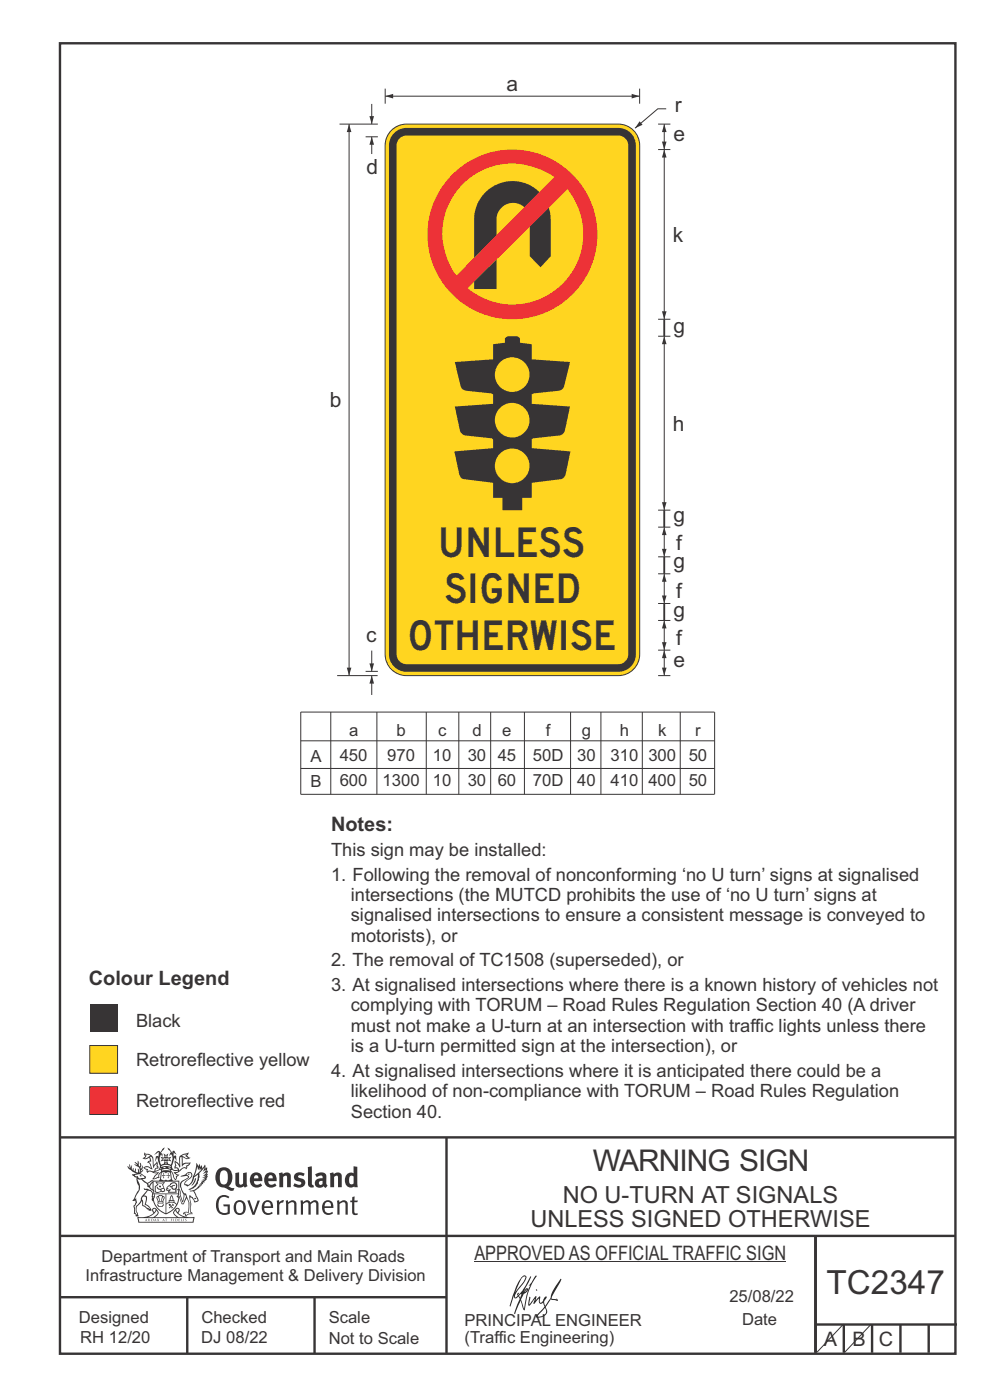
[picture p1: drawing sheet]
<svg xmlns="http://www.w3.org/2000/svg" width="210mm" height="297mm" viewBox="0 0 210 297" stroke-linecap="round" stroke-linejoin="round" font-family="sans-serif">
<g fill="none" stroke="#373435" stroke-width=".51">
<path d="M12.7 9.2h190v278h-190zM12.7 241.3h190M94.7 241.4v45.8M12.7 275.2h82M12.7 262.2h190.1M39.7 275.2v12M66.7 275.2v12M173 262.1v24.9M173 281h30M179 281v6M185 281v6M191 281v6"/>
<path d="M197 281v6"/>
</g>
<path d="M100.6 267.7h66.2" fill="none" stroke="#373435" stroke-width=".21"/>
<g fill="#373435">
<path d="M47 248.4a2.55 2.55 0 0 0 0 2.7l.3 .2a.81 .81 0 0 0 1-1v-.5a1.04 1.04 0 0 0-1.1-1.5zM46.3 248.1a1.82 1.82 0 0 1 2.1-.2 1.82 1.82 0 0 1 .9 1.8 2.29 2.29 0 0 1-.8 2l.7 .3h.5l-.2 .6a2.87 2.87 0 0 1-2-.7 2.12 2.12 0 0 1-1.7-3.1z" fill-rule="evenodd"/>
<path d="M49.9 248.9l.8-.2v2a.46 .46 0 0 0 .3 .6 .46 .46 0 0 0 .6-.3v-2.1l.7-.2v2.4l.2 .5-.5 .3-.3-.3a1.02 1.02 0 0 1-1.2 .3 1.02 1.02 0 0 1-.6-1.1z" fill-rule="evenodd"/>
<path d="M54 249.5l-.1 .5h.9a.49 .49 0 0 0-.2-.6 .49 .49 0 0 0-.6 .1zM53.4 249.1a1.34 1.34 0 0 1 1.6-.2 1.34 1.34 0 0 1 .6 1.5v.2h-1.7a.77 .77 0 0 0 .5 .8 .77 .77 0 0 0 .9-.4l.3 .5a1.59 1.59 0 0 1-2 .2 1.59 1.59 0 0 1-.5-2.1z" fill-rule="evenodd"/>
<path d="M57 249.5l-.1 .5h1a.49 .49 0 0 0-.2-.6 .49 .49 0 0 0-.7 .1zM56.4 249.1a1.34 1.34 0 0 1 1.6-.2 1.34 1.34 0 0 1 .7 1.5v.2h-1.8a.77 .77 0 0 0 .5 .8 .77 .77 0 0 0 .9-.4l.4 .5a1.59 1.59 0 0 1-2.1 .2 1.59 1.59 0 0 1-.5-2.1z" fill-rule="evenodd"/>
<path d="M59.2 248.9l.7-.2 .1 .4a.95 .95 0 0 1 1-.3 .95 .95 0 0 1 .7 .8v2.3h-.8v-2.3a.46 .46 0 0 0-.8 .1v2.2h-.8z" fill-rule="evenodd"/>
<path d="M62.6 249.1a1.75 1.75 0 0 1 2-.1l-.2 .5-.6-.2a.43 .43 0 0 0-.6 .3l.4 .3a1.04 1.04 0 0 1 1.2 1.1 1.04 1.04 0 0 1-1.4 1l-1.2-.4 .3-.6 1 .4 .4-.4a.88 .88 0 0 0-1-.5l-.4-.2-.1-.4z" fill-rule="evenodd"/>
<path d="M65.3 247.6l.8-.2 .1 3.8 .3 .2 .1 .4a.88 .88 0 0 1-1 0 .88 .88 0 0 1-.3-1z" fill-rule="evenodd"/>
<path d="M67.8 250.6a.43 .43 0 0 0-.1 .7 .43 .43 0 0 0 .7-.1v-.7zM66.8 249.1a1.7 1.7 0 0 1 2.4 .1v1.9l.3 .4-.4 .5-.5-.4a1.03 1.03 0 0 1-1.7-.1 1.03 1.03 0 0 1 .8-1.5h.7v-.4a.8 .8 0 0 0-1.2 .1z" fill-rule="evenodd"/>
<path d="M70 248.9l.7-.2 .1 .4a.95 .95 0 0 1 1-.3 .95 .95 0 0 1 .7 .8v2.3h-.8v-2.3a.46 .46 0 0 0-.8 .1v2.2h-.8z" fill-rule="evenodd"/>
<path d="M74.3 249.5a1.48 1.48 0 0 0 0 1.7h.5l.2-.1v-1.5l-.3-.2zM75 247.4l.8 .1 .1 4.4h-.7l-.1-.2a1.26 1.26 0 0 1-1.4 0 1.26 1.26 0 0 1-.5-1.3 1.29 1.29 0 0 1 .4-1.4 1.29 1.29 0 0 1 1.4-.1z" fill-rule="evenodd"/>
<path d="M46.4 253.9a1.72 1.72 0 0 1 2.3 0l-.3 .3a1.24 1.24 0 0 0-1.4-.2 1.24 1.24 0 0 0-.6 1.4 1.49 1.49 0 0 0 1.2 1.9l.7-.1v-1.3h-.8l-.1-.4h1.3v1.9a1.93 1.93 0 0 1-2.2 0 1.93 1.93 0 0 1-.7-2.2l.2-.8z" fill-rule="evenodd"/>
<path d="M50.4 255.1a1.65 1.65 0 0 0 .2 2.2 .99 .99 0 0 0 1-1.4 .78 .78 0 0 0-.4-.8 .78 .78 0 0 0-.8 0zM50 254.9a1.33 1.33 0 0 1 1.6-.1 1.33 1.33 0 0 1 .5 1.4 1.31 1.31 0 0 1-1.3 1.6 1.31 1.31 0 0 1-1.2-1.6v-.6z" fill-rule="evenodd"/>
<path d="M52.5 254.7l.4-.1 .9 2.6 .8-2.5h.5l-1.1 3h-.5z" fill-rule="evenodd"/>
<path d="M56.3 255.2l-.2 .7h1.3a.7 .7 0 0 0-.3-.8 .7 .7 0 0 0-.8 .1zM55.9 255a1.22 1.22 0 0 1 1.5-.2 1.22 1.22 0 0 1 .5 1.5h-1.8a.93 .93 0 0 0 .5 1 .93 .93 0 0 0 1.1-.2l.2 .3a1.43 1.43 0 0 1-1.8 .1 1.43 1.43 0 0 1-.6-1.7z" fill-rule="evenodd"/>
<path d="M58.7 254.7l.4-.1 .1 .5 .4-.4 .6-.1-.2 .5a.66 .66 0 0 0-.8 .7v1.9h-.4z" fill-rule="evenodd"/>
<path d="M60.6 254.7l.4-.1 .1 .5a.94 .94 0 0 1 1-.5 .94 .94 0 0 1 .8 .8v2.3h-.5l-.1-2.5a.81 .81 0 0 0-1.2 .3v2.2h-.4z" fill-rule="evenodd"/>
<path d="M63.7 254.7l.5-.1 .1 .5 .4-.3a.78 .78 0 0 1 1.1 .3 .9 .9 0 0 1 1-.5 .9 .9 0 0 1 .8 .8v2.3h-.5l-.1-2.5a.67 .67 0 0 0-1.1 .3v2.2h-.5v-2.4l-.4-.3-.7 .4v2.3h-.5z" fill-rule="evenodd"/>
<path d="M69 255.2l-.1 .7h1.3a.7 .7 0 0 0-.3-.8 .7 .7 0 0 0-.9 .1zM68.7 255a1.22 1.22 0 0 1 1.5-.2 1.22 1.22 0 0 1 .5 1.5h-1.8a.93 .93 0 0 0 .4 1 .93 .93 0 0 0 1.2-.2l.1 .3a1.44 1.44 0 0 1-1.7 .1 1.44 1.44 0 0 1-.6-1.7z" fill-rule="evenodd"/>
<path d="M71.4 254.7l.5-.1 .1 .5a.94 .94 0 0 1 1-.5 .94 .94 0 0 1 .8 .8v2.3h-.5l-.1-2.5a.81 .81 0 0 0-1.2 .3v2.2h-.4z" fill-rule="evenodd"/>
<path d="M74.7 253.9l.5-.1v.9h.7l-.1 .3h-.6v2.2l.1 .2h.5l.1 .3a.75 .75 0 0 1-1.2-.6v-2.1h-.4v-.3h.4z" fill-rule="evenodd"/>
<path d="M30.8 244.9l1.1 .3-.9 .5h-.4l.6-.5zM31.8 245.4h.2a2.44 2.44 0 0 1 .4 1.9l.1 .5 .7-1-.1 .6 .3 .3a.57 .57 0 0 0-.6 .7l-1-.1-.5 .2 .2-.5-.8-.3 .7-.1 .9 .5 .1-.1-.6-1.3-.2-.2h.5zM30.7 244.4l-.1 .5 .2 .4-.6 .4a1.04 1.04 0 0 0 1.4-.1l.2 .6-.3 .1-.2 .4a.94 .94 0 0 1 .8 1.1l-.2-.1a1.16 1.16 0 0 0-1.5-.1l.3 .4 .4 .2 .1 .5 .2 .1 .1-.2a.94 .94 0 0 1 1.1 .2l.8 .1-1.2 1.2a1.13 1.13 0 0 0 1.2-.2l.4-.1-.1-.4 .5-.8a.83 .83 0 0 0-.6 1.1l-.3-.1-.7 .4 1.1-1.4-.5 .1-.5-.1 1.3-.5-.1-.1-.9 .4v-.3l.2-.2 .3 .1 .1-.3-.2-.4v-.6l-.1-.4-.7 1v-.7a1.42 1.42 0 0 0-1.6-1.8z" fill-rule="evenodd"/>
<path d="M38.5 245.2l.5-.2 .7-.1-.6 .3 .8 .5h-.3zM38.3 245.5l.2-.1 .1 2a1.69 1.69 0 0 1 1.6-.6l-.8 .5 .1 .5a1.1 1.1 0 0 0-1.5 .6l-.1-.5-.2-.2h-.5l.3-.4-.3-.7a1.42 1.42 0 0 1 .8 1.1l.2-.1zM37.1 246.2l.1 1-.2 .3 .1 .4h.5l.1 .2a.96 .96 0 0 1-1.1-.1l-.1 .1a1.06 1.06 0 0 0 1.3 .2v.1a.72 .72 0 0 1-1 .2l.3 .5 .6 .2-.4 .2-.1 .6-.2-.3-.4-1.1-.4-.4 .4 .9a1.54 1.54 0 0 0 .7 1.2l.2-.3a.58 .58 0 0 1 .4-.8l.2-.1h-.3l-.5-.3 .9-.5a.93 .93 0 0 1 1.2-.5v.2l.2-.2 .1-.5a.99 .99 0 0 0 .7-.8l-1.3 .1-.3 .2-.1-1.4 .9 .4 .9-.3h-.4l-.5-.4 .4-.7-.6 .2a1.46 1.46 0 0 0-1.4 2.1v.4l-.2-.4z" fill-rule="evenodd"/>
<path d="M35.6 248.9l.2 .1-.1 .3 .4 .1h-.4v.6l-.1-.6h-.3l.3-.1z" fill-rule="evenodd"/>
<path d="M34.6 248.9l.2 .1v.3l.3 .1h-.3l-.1 .6v-.6h-.4l.4-.1z" fill-rule="evenodd"/>
<path d="M34.3 248.8a.57 .57 0 0 1 .9 .2 .57 .57 0 0 1 .9-.2l.2 1.4h-.2a.57 .57 0 0 1-.9 0 .69 .69 0 0 1-1.1 0zM34.2 248.1l-.3 2.1-.2 .4h3l-.2-.4-.3-2.1h-.2v.2l-.8-.1-.8 .1v-.2z" fill-rule="evenodd"/>
<path d="M34.2 252.4a.3 .3 0 0 0 .6 0 .3 .3 0 0 0-.6 0zM33.3 250.9l.3 .3-.3 .4a.79 .79 0 0 0 0 1.3l.8-.2-.1-.3a.55 .55 0 0 1-.7-.6l.1-.1 .2 .3 .3 .2 .8-.2-.4-.7 .4-.4-.7 .2zM33 250.7l1.1 .2 .9-.2-.4 .6 .4 1.2a.56 .56 0 0 1-.8 .3l-.2 .1a.73 .73 0 0 1-.9 .1 .73 .73 0 0 1-.3-1v-.4l.6-.4z" fill-rule="evenodd"/>
<path d="M35.6 251.8l.7-.4a.58 .58 0 0 1 1-.1 .58 .58 0 0 1-.4 .9l-.3-.3a.43 .43 0 0 1 .6-.4 .57 .57 0 0 0-.8 .2l-.2-.1-.3 .1 .4 .2a.55 .55 0 0 0 .9 .4v.5h-1.3l.3-.4-.1-.1-.6 .1 .2-.3-.2-.1zM35.4 251.8l-.1 .2a.39 .39 0 0 0 .2 .6h.3l-.2 .4h1.9l-.1-.8a.86 .86 0 0 0-.1-1.3 .86 .86 0 0 0-1.3 .4z" fill-rule="evenodd"/>
<path d="M36 254.8h.8v.2h-.8zM36.4 253.8l.2 .8h-.4zM36.4 253.5l-.3 .5-.1 .6h-.2v.4l-.7 .4 .2 .1a1.48 1.48 0 0 1 2.1 .2l.2-.1-.6-.5v-.5h-.2l-.1-.6z" fill-rule="evenodd"/>
<path d="M35.8 255.4l.4 .1 .1 .3 .3-.2-.2-.2a.38 .38 0 0 1 .5 .5l-.2-.2-.3 .2 .3 .2-.3 .3-.1-.4-.4 .4-.1-.2 .4-.3-.1-.1-.2 .1z" fill-rule="evenodd"/>
<path d="M34.5 254h.2v.2l-.2 .6h-.2zM33.6 255.3h.9v.2a.55 .55 0 0 1-.8 .4v-.2l-.2-.1zM33.4 254h.2l.2 .8h-.2zM33.6 255l.8-.1 .1 .2h-.8zM33.8 253.7h.5l-.2 1.1h-.1zM33.3 253.8l-.1 .3 .3 1.1a.48 .48 0 0 0-.1 .6 .48 .48 0 0 0 .5 .2h.5a.49 .49 0 0 0 .2-.8l.3-1.1-.1-.3a1.42 1.42 0 0 0-1.5 0z" fill-rule="evenodd"/>
<path d="M33.7 251.5l.4 .1 .1 .3h-.3z" fill-rule="evenodd"/>
<path d="M41.3 250.1l.3-.2-.2 .8-.6 .8h-.2l.5-.7z" fill-rule="evenodd"/>
<path d="M39.7 249l.3-.2 .5 .2a.88 .88 0 0 1-.6 1.1 1.22 1.22 0 0 0-.8 1.3l.5 .2a.72 .72 0 0 0 .9-.4l.5-.8 .2-.6 .8-.6v.2a2.85 2.85 0 0 1-2 2.9l.1 .1a2.13 2.13 0 0 0 1.9-1.5v-.3a2.01 2.01 0 0 0 .3-1.7l1.1-1.3-.4 1 .7-.5-.7 1 .8-.4-.8 .8 .7-.2-.9 .6 .8-.1-.8 .4h.7l-.8 .3 .3 .2h-.4l.2 .3h-.4l.2 .3h-.4l.1 .2h-.1a2.16 2.16 0 0 1-2 1.1l.1 .2 .4-.1a.76 .76 0 0 1 .7 .8l.5 1.2-.6 .2a1.45 1.45 0 0 0-1.1-1.3l.2 1.8-.1 1.8 .4 .3a1.07 1.07 0 0 0-1.2 .4v-.3l-.5-.2a.87 .87 0 0 1 1.1-.1v-.7a4.4 4.4 0 0 0-.6-3.1l-.1-.3h-.2a2.16 2.16 0 0 1-.7-2.2l.3-.4 1.2-.7a.55 .55 0 0 0-.4-.8zM37.8 252.4a.76 .76 0 0 1 .3 1.1l.6 1.6 .4-1.7 .2 .1a.61 .61 0 0 1-.1 .9l-.3 .8-.2 .1-.7-1.6-.3 .1a1.18 1.18 0 0 0 .1-1.4zM41.8 247.5l.2 .7 .3-.5v.6l.4-.5a1.9 1.9 0 0 1-1.2 1.4l-.3 .3zM38.2 249.6l1.4-.2 .2 .2v.3l-.5 .2a1.26 1.26 0 0 0-.9 1.9l.2 .7a1.84 1.84 0 0 1 .1 2.1l-.4-1.4a.96 .96 0 0 0-.4-1.2l-.4 .2a.78 .78 0 0 1 0 1.3l.1 .3h.4l.4 1.1a.38 .38 0 0 0 .2 .4 .38 .38 0 0 0 .4-.1l.6-1.2a2.94 2.94 0 0 1 .4 2.5l-.1 .4h-.8l-.3 .4v.2l.4-.1 .1 .4 .2 .1a1.02 1.02 0 0 1 1.3-.5v-.4l-.3-.1 .1-1.8-.3-1.3h.1a1.14 1.14 0 0 1 .8 1 .63 .63 0 0 0 .8-.2 .63 .63 0 0 0-.2-.9l-.6-1.2 .9-.6 .2-.4h.3l-.1-.2h.4l-.1-.3h.3l-.1-.3 .5-.1-.2-.2 .6-.4v-.2h-.2l.4-.5h-.3l.3-.5-.4 .1 .4-.5v-.3l-.3 .2 .2-.7-.1-.2-.4 .3v-.8l-.6 .8-.2-.8-.2 .5-.3-.7-.1 .6-.5-.8-.1 1.4-.6 1.8a1.81 1.81 0 0 1-1 1.5l-.6-.2a1.75 1.75 0 0 1 1.1-1.2 .75 .75 0 0 0 .1-1.3 .75 .75 0 0 0-1.2 .4z" fill-rule="evenodd"/>
<path d="M41.2 254.1h.3l.2 .2-.4 .1z" fill-rule="evenodd"/>
<path d="M29.4 258.4h11.6l-.1 .8h-11.4zM31.3 258.2l.5-.1a2.48 2.48 0 0 0 1.4-1.3l.3 .5-.5 .6-.5 .3zM32.5 256.6l.3-.2 .2 .1-.3 .7zM37.2 256.8a2.65 2.65 0 0 0 1.8 1.4h-1.1l-.5-.3-.5-.6zM37.4 256.5l.2-.1 .3 .2-.3 .6zM29.2 258.2l.1 1.2h11.8l.2-1.1-.2-.1a4.1 4.1 0 0 1-3.3-.9l.3-.4-.1-.6a1.06 1.06 0 0 0-1.3 1l.2 .4 .6 .5h-4.7l.3-.1a.84 .84 0 0 0 .6-.8 .84 .84 0 0 0-.5-.8l-.3-.2h-.5l-.1 .6 .3 .4a4.2 4.2 0 0 1-3.4 .9z" fill-rule="evenodd"/>
<path d="M31 258.7l.1 .2h-.2zM31 258.5l-.3 .6 .4-.2 .2 .2z" fill-rule="evenodd"/>
<path d="M31.3 258.6h.3v.4a.25 .25 0 0 0 .2-.1 .25 .25 0 0 0-.1-.3h.1a.29 .29 0 0 1 0 .4 .29 .29 0 0 1-.4 0 .29 .29 0 0 1 0-.4z" fill-rule="evenodd"/>
<path d="M32.2 258.6a.22 .22 0 0 1 .3 .2 .22 .22 0 0 1-.3 .2zM32 258.6l.1 .4a.33 .33 0 0 0 .4 0 .33 .33 0 0 0 0-.4 .33 .33 0 0 0-.5 0z" fill-rule="evenodd"/>
<path d="M32.9 258.7l.1 .2h-.2zM32.9 258.5l-.2 .6 .3-.2 .2 .2z" fill-rule="evenodd"/>
<path d="M33.3 258.6h.2l.1 .1 .2-.1-.2 .2 .2 .3-.3-.3-.1 .3h-.1l.2-.3z" fill-rule="evenodd"/>
<path d="M34.7 258.7l.1 .2h-.2zM34.7 258.5l-.3 .6 .4-.2 .2 .2z" fill-rule="evenodd"/>
<path d="M35 258.5h.5l-.2 .1v.5h-.2l.1-.5z" fill-rule="evenodd"/>
<path d="M36.2 258.6l.3-.1-.1 .1v.2h.1h-.1v.3h-.2z" fill-rule="evenodd"/>
<path d="M36.7 258.6h.2v.5h-.2z" fill-rule="evenodd"/>
<path d="M37.3 258.6a.22 .22 0 0 1 .3 .2 .22 .22 0 0 1-.3 .2zM37.1 258.6v.4a.33 .33 0 0 0 .5 0 .33 .33 0 0 0 0-.4 .33 .33 0 0 0-.5 0z" fill-rule="evenodd"/>
<path d="M37.8 258.6l.4-.1-.2 .1v.2h.1h-.1v.2l.2 .1h-.4z" fill-rule="evenodd"/>
<path d="M38.4 258.6h.2l-.1 .4 .2 .1h-.3z" fill-rule="evenodd"/>
<path d="M38.9 258.6h.2v.5h-.2z" fill-rule="evenodd"/>
<path d="M39.3 258.6h.2h-.1l.2 .3-.2 .2-.1-.1v-.1l.2 .1z" fill-rule="evenodd"/>
<path d="M34.2 247.4a1.51 1.51 0 0 1 2 .2 2.67 2.67 0 0 0-2.1 0zM35.7 247.6l.4 .1 .1 .3-.4-.1zM34.6 247.6h.5l.1 .2h-.4zM34 247.8l.3 .2h-.3zM34.9 246.9l.3-.2 .3 .2zM34.9 245.6l.2 .1v.3h-.2zM35 245.1l.2 .2 .2-.2-.1 .3h-.2zM35.1 246.3h.2l.1 .4-.2-.2-.2 .2zM35.3 245.7l.2-.1v.4h-.2zM34.4 245.7h.3l.1 .3-.4 .1 .2-.2zM35.7 245.7h.3l-.2 .2 .2 .2-.4-.1zM32.7 244.9l1-.5-.1 1-.2-.2-.3 .2-.3 1.1 .5-1 .3 .9a1.84 1.84 0 0 1 .2 1.7l.4 .1a2.48 2.48 0 0 1 2.2 0l.2-.2-.2-.7 .7-1.8 .4 .7-.2-1-.2-.1-.2 .3v-.9l.6 .4-.6-.8-.3 .1-.1 .4-.5-.9-.5-.3 .2 .5 .6 .5-.5 .8 .4-.4a2.06 2.06 0 0 1 0 2.3l-.5-.2-.2-.6 .1-.1 .8 .2-.4-.5 .4-.5-.7 .2-.2-.2 .2-.7-.5 .4-.5-.4 .2 .7-.2 .2-.7-.2 .4 .5-.4 .5 .8-.2 .1 .1-.2 .6-.5 .2a2.02 2.02 0 0 1 0-2.2l.3 .5-.1-.7-.3-.1 .8-1.2-.4 .3-.5 .8-.2-.3a.8 .8 0 0 0-.8 .5z" fill-rule="evenodd"/>
<path d="M29.2 250.1l.3 .1a.61 .61 0 0 1 .8 .4l.3 .2a.8 .8 0 0 1 .6 1l.4 .1 .5 .5a1 1 0 0 1 .5 1.1l-.1 .7v-.5h-.1a.96 .96 0 0 0-.8-1.3l-.2-.2h-.7l-.1-.1-.1 .1 .1 .3h.6l-1.2 1.3-.2 1-.4 .6a1.33 1.33 0 0 0-.5 1.8l.2 .5a1.26 1.26 0 0 1-.5-1.5l-.1-.3a1.56 1.56 0 0 0 .4-1.7l-.3 .2 .2-.5a3.2 3.2 0 0 0 .7-3zM30.4 253.9h.4a2.06 2.06 0 0 1-.1 1.6l.7 .5 .4 .4-.6-.1-.8-.6-.1-.9a.51 .51 0 0 1 .1-.9zM28.6 249.3a1.52 1.52 0 0 1 2.1 .5l-1.1 .2-.2-.1-.1-.4h-.5zM27.5 247v.8l-.3-.4h-.1a3.1 3.1 0 0 0 1.9 1.6l-1 .1 .5 .6 .5 .1 .1 1.1a1.84 1.84 0 0 1-.3 2.5l-.4 .9-.3 .4 .2 .1 .4-.1 .1 .4-.2 .5-.3 .2 .1 1.7h.2l.3 .5 .1 .1 .4-.1-.1-.5a1.3 1.3 0 0 1-.1-1.7l.9-1 .1 1.1 .6 .2 .5 .5 .1-.1 .2 .3h.5a1.85 1.85 0 0 0-1.2-1.4l.1-.3a1.39 1.39 0 0 0 0-1.4l-.5-.1 .5-.5a.66 .66 0 0 1 .9-.4 .66 .66 0 0 1 .3 .9l-.1 .4 .2-.1v.2l-.1 .3 .2 .5 .1-.3a2.24 2.24 0 0 0 .1-2.2 .73 .73 0 0 1-.7-.7 .73 .73 0 0 1 .6-.7v-.2a.94 .94 0 0 0-.9 .8 .48 .48 0 0 1-.1-.6 .48 .48 0 0 1 .5-.2l.5-.3a.51 .51 0 0 0-.8 .2l-.5 .2-1-.8h.6l.2-.5-1.2-.7 .5-.5v-.3l-.5 .4 .1-.2a.69 .69 0 0 0 .2-1v.4l-.2 .3v-1.1l-.3-.2 .1 .6-.1 .2-.4-1.3v.7l-.6-.4 .5 .7-.6-.2 .3 .3a1 1 0 0 1 .7 1.4l-.2-.8v.9l-.5-.2v-.8l-.2 .7-.2-.1-.1-.6-.2 .4-.2-.2 .1-.7-.2 .5z" fill-rule="evenodd"/>
<path d="M29.6 249.4l.2-.1 .3 .2z" fill-rule="evenodd"/>
<path d="M32.4 250.5h5.6v2l-.2-.1v-1.7h-5.2v2.5h5.2v-.8l.1 .2-.1 1.1v-.3h-2.5v4a4.1 4.1 0 0 0 2.6-3.6l.1-.1a4 4 0 0 1-2.8 3.9 4.2 4.2 0 0 1-2.8-4.7l.1 1.2 .1-.1a3.8 3.8 0 0 0 2.5 3.4v-4h-2.5l-.2-.9z" fill-rule="evenodd"/>
<circle cx="40" cy="249.1" r=".17"/>
</g>
<g fill="#252726">
<path d="M111.6 273.7l.2-.2-.5 .7zM110.4 274.5l.3 .1-.3 .7-.3-.4zM110.9 270.9l.5-.1a9.3 9.3 0 0 1-2 3.2l-.1 .2 1-2.5zM110.6 271a14.7 14.7 0 0 0-2.2 4.9l-.3 1.2 .1 .1 .8-2.4a.42 .42 0 0 0 .2 .7 .42 .42 0 0 0 .6-.3l.2-.2 .2 .6-1.1 3.1h.2l1.1-2.8 .6 1.9 .2 .2 .2-.5a13.5 13.5 0 0 1 2-6.2l.5-.5-.2-.2-1.6 2.1 .4-.1a14.9 14.9 0 0 0-1.3 5.1l-.4-1.2a1.39 1.39 0 0 1 .2-1.8l.1-.2a.92 .92 0 0 0 .8-1.2 .75 .75 0 0 0-.7 .7l-.2 .2 1.6-3.4h-.1l-.4 .7a10.5 10.5 0 0 1-2.2 3.2l.2-.4a.32 .32 0 0 0-.4 .2 .32 .32 0 0 0 .1 .4l-.5 .4a3.2 3.2 0 0 1 1.1-2.3l.5-.6a2.49 2.49 0 0 0 .7-1.6l-.3-.2z" fill-rule="evenodd"/>
<path d="M115.6 277.5a1.15 1.15 0 0 1 .1 1.3 1.15 1.15 0 0 1-1.2 .5h-.5zM112.3 275.1l-.3 1.7 .3 .2 1.2-1.5-.3 1.1 1.1-1.2a.94 .94 0 0 0 .4 1.2l.5-.3 .3 .9-1.2 1.3a.98 .98 0 0 0-.5 1 1.9 1.9 0 0 0 2.3-1.3l-.1-.3a1.02 1.02 0 0 1 .3-1.4l.5-.9 1.5 .3-.2-.5v.3l-1.1-.2v-.2l2-3.6 .1-.3-.1-.1-1.8 2.7a6.6 6.6 0 0 1-1.5 3l-.2-.2a1.01 1.01 0 0 1 .4-1.4l.1-.2-.3-.2-.3 .5-.2 .5-.5 .4-.2-.4 .1-.9-.2-.1-.8 .9 .2-.9h-.1l-1.4 1.7 .2-1.4v-.1z" fill-rule="evenodd"/>
<path d="M113.7 273.5l.3 .3h-.3z" fill-rule="evenodd"/>
</g>
<path d="M19 213h5.9v5.9h-5.9z" fill-rule="evenodd" fill="#373435"/>
<path d="M19 230.5h5.9v5.9h-5.9z" fill-rule="evenodd" fill="#ed3237" stroke="#373435" stroke-width=".21"/>
<path d="M19 221.8h5.9v5.9h-5.9z" fill-rule="evenodd" fill="#ffd520" stroke="#373435" stroke-width=".21"/>
<path d="M178.9 280.9l-5.6 6" fill="none" stroke="#373435" stroke-width=".21"/>
<path d="M82.8 27.9a4.5 4.5 0 0 1 3.4-1.6h45a4.5 4.5 0 0 1 4.5 4.5v108a4.5 4.5 0 0 1-4.5 4.5h-45a4.5 4.5 0 0 1-4.5-4.5v-108a4.5 4.5 0 0 1 1.1-2.9z" fill-rule="evenodd" fill="#ffd520" stroke="#373435" stroke-width=".21"/>
<path d="M83.6 28.2a3.7 3.7 0 0 1 2.6-1.1h45a3.7 3.7 0 0 1 3.7 3.7v108a3.7 3.7 0 0 1-3.7 3.7h-45a3.7 3.7 0 0 1-3.7-3.7v-108a3.7 3.7 0 0 1 1.1-2.6z" fill-rule="evenodd" fill="#373435"/>
<path d="M84.7 29.4l1-.6h.5h45a2.09 2.09 0 0 1 2.1 2v108a2.09 2.09 0 0 1-2.1 2.1h-45a2.09 2.09 0 0 1-2.1-2.1v-108l.1-.5z" fill-rule="evenodd" fill="#ffd520"/>
<path d="M103 40.8a8.1 8.1 0 0 1 8.8-1.8 8.1 8.1 0 0 1 5 7.6v7.8l-2.1 2.3-2.3-2.3v-7.8a3.5 3.5 0 0 0-3.5-3.6 3.5 3.5 0 0 0-3.6 3.6v14.7h-4.7v-14.7a8.1 8.1 0 0 1 2.4-5.8z" fill-rule="evenodd" fill="#373435"/>
<path d="M90.7 49.7a18 18 0 0 1 36 0 18 18 0 0 1-36 0zM99.2 61.1a15 15 0 0 0 20.1-.9 15 15 0 0 0 1.1-20.1zM98.2 39a15.1 15.1 0 0 1 19.4-1.4l-20.8 20.8a14.8 14.8 0 0 1 1.4-19.4z" fill-rule="evenodd" fill="#ed3237"/>
<path d="M96.5 76.8l8.1-.6v-3.2l2.5-.3 .1-1 .4-.3 2-.1 .6 .4 .1 1 2.5 .3v3.2l8.1 .6-1.2 5.1a1.39 1.39 0 0 1-1.3 1l-5.2 .6-.4 .2v2l8.1 .5-1.1 5.1a1.42 1.42 0 0 1-1 1.1l-5.7 .6-.3 .2v1.9l8.2 .7-1 4.8a1.27 1.27 0 0 1-1 1.1l-6.2 .7v3.2h-2v2.6h-4.2v-2.6h-2v-3.2l-6.2-.7a1.27 1.27 0 0 1-1-1.1l-1-4.8 8.2-.7v-1.9l-.3-.2-5.7-.6a1.42 1.42 0 0 1-1-1.1l-1.1-5.1 8.1-.5v-2l-.5-.2-5.1-.6a1.41 1.41 0 0 1-1.3-1zM105 98.8a3.7 3.7 0 0 0 7.3 0 3.7 3.7 0 0 0-7.3 0zM105 89.1a3.7 3.7 0 0 0 7.3 0 3.7 3.7 0 0 0-7.3 0zM105 79.5a3.7 3.7 0 0 0 7.3 0 3.7 3.7 0 0 0-7.3 0z" fill-rule="evenodd" fill="#373435"/>
<path d="M81.7 20.4h54" fill="none" stroke="#373435" stroke-width=".21"/>
<g fill="#373435">
<path d="M81.7 20.4l1.7-.5v1z"/>
<path d="M134 19.9l1.7 .5-1.7 .5z"/>
</g>
<path d="M135.7 18.8v3.2M141.3 23.1h-1.8l-4.8 4.1" fill="none" stroke="#373435" stroke-width=".21"/>
<path d="M135.7 25.7l.6 .8-1.6 .7z" fill="#373435"/>
<path d="M81.7 18.8v3.2M140.9 26.3v5.4" fill="none" stroke="#373435" stroke-width=".21"/>
<g fill="#373435">
<path d="M140.9 26.3l.5 1.7h-1z"/>
<path d="M140.4 30h1l-.5 1.7z"/>
</g>
<path d="M140.9 31.7v36" fill="none" stroke="#373435" stroke-width=".21"/>
<g fill="#373435">
<path d="M140.9 31.7l.5 1.7h-1z"/>
<path d="M140.4 66h1l-.5 1.7z"/>
</g>
<path d="M139.6 31.7h2.6M139.6 71.3h2.6M139.6 67.7h2.6M140.9 67.7v3.6M140.9 137.9v5.4" fill="none" stroke="#373435" stroke-width=".21"/>
<g fill="#373435">
<path d="M140.9 137.9l.5 1.7h-1z"/>
<path d="M140.4 141.6h1l-.5 1.7z"/>
</g>
<path d="M140.9 71.3v36.9M139.6 137.9h2.6" fill="none" stroke="#373435" stroke-width=".21"/>
<g fill="#373435">
<path d="M140.9 71.3l.5 1.7h-1z"/>
<path d="M140.4 106.5h1l-.5 1.7z"/>
</g>
<path d="M139.6 108.2h2.6M140.9 131.6v6.3" fill="none" stroke="#373435" stroke-width=".21"/>
<g fill="#373435">
<path d="M140.9 131.6l.5 1.7h-1z"/>
<path d="M140.4 136.2h1l-.5 1.7z"/>
</g>
<path d="M139.6 128h2.6M140.9 121.7v9.9" fill="none" stroke="#373435" stroke-width=".21"/>
<g fill="#373435">
<path d="M140.9 121.7l.5 1.7h-1z"/>
<path d="M140.4 126.3h1l-.5 1.7z"/>
</g>
<path d="M139.6 118.1h2.6M140.9 111.8v9.9M139.6 131.6h2.6M139.6 121.7h2.6" fill="none" stroke="#373435" stroke-width=".21"/>
<g fill="#373435">
<path d="M140.9 111.8l.5 1.7h-1z"/>
<path d="M140.4 116.4h1l-.5 1.7z"/>
</g>
<path d="M78.9 29v3.7M139.6 26.3h2.6M139.6 111.8h2.6M140.9 108.2v3.6M139.6 143.3h2.6" fill="none" stroke="#373435" stroke-width=".21"/>
<path d="M78.9 29l.4 1.7h-.9z" fill="#373435"/>
<path d="M72 26.3h8.2M77.6 29h2.6M71.5 143.3h8.6M77.6 142.4h2.6M78.9 143.3v4.1" fill="none" stroke="#373435" stroke-width=".21"/>
<path d="M78.9 143.3l.4 1.7h-.9z" fill="#373435"/>
<path d="M78.9 138v4.4" fill="none" stroke="#373435" stroke-width=".21"/>
<path d="M78.4 140.7h.9l-.4 1.7z" fill="#373435"/>
<path d="M78.9 22v4.3" fill="none" stroke="#373435" stroke-width=".21"/>
<path d="M78.4 24.6h.9l-.4 1.7z" fill="#373435"/>
<path d="M74 26.3v117" fill="none" stroke="#373435" stroke-width=".21"/>
<g fill="#373435">
<path d="M73.6 141.6h.9l-.5 1.7z"/>
<path d="M74 26.3l.5 1.7h-.9z"/>
</g>
<g fill="none" stroke="#373435" stroke-width=".21">
<path d="M63.8 157.2h87.8M70.2 151.1v17.4M79.9 151.1v17.4M90.4 151.1v17.4M97.3 151.1v17.4M104.1 151.1v17.4M111.2 151.1v17.4M121 151.1v17.4M127.5 151.1v17.4M136.2 151.1v17.4M144.3 151.1v17.4M151.5 151.1h-87.7v17.4h87.7"/>
<path d="M151.6 151.1v17.4M63.8 163h87.8M184.8 280.9l-5.6 6"/>
</g>
<g font-size="8.7" fill="#373435">
<text x="92.9" y="118.1">UNLESS</text>
<text x="94.2" y="128">SIGNED</text>
<text x="86.4" y="137.9">OTHERWISE</text>
</g>
<text font-size="7.1" fill="#373435" x="175.3" y="274.5">TC2347</text>
<text font-size="6.3" fill="#373435" x="125.7" y="248.4">WARNING SIGN</text>
<g font-size="5" fill="#373435">
<text x="119.4" y="255.1">NO U-TURN AT SIGNALS</text>
<text x="112.5" y="260.3">UNLESS SIGNED OTHERWISE</text>
</g>
<g font-size="4.4" fill="#373435">
<text x="107.5" y="19.3">a</text>
<text x="143.2" y="23.8">r</text>
<text x="142.8" y="29.8">e</text>
<text x="77.7" y="37">d</text>
<text x="142.7" y="51.3">k</text>
<text x="142.9" y="70.6">g</text>
<text x="70" y="86.4">b</text>
<text x="142.7" y="91.4">h</text>
<text x="142.9" y="110.8">g</text>
<text x="143.4" y="116.6">f</text>
<text x="142.9" y="120.5">g</text>
<text x="142.9" y="130.9">g</text>
<text x="143.4" y="126.8">f</text>
<text x="77.7" y="136.2">c</text>
<text x="143.4" y="136.9">f</text>
<text x="142.8" y="141.4">e</text>
</g>
<g font-size="4.2" fill="#373435">
<text x="70.2" y="176.3">Notes:</text>
<text x="18.8" y="208.9">Colour Legend</text>
<text x="100.6" y="267.2">APPROVED AS OFFICIAL TRAFFIC SIGN</text>
<text x="174.7" y="285.6">A</text>
<text x="180.8" y="285.6">B</text>
<text x="186.4" y="285.6">C</text>
</g>
<g font-size="3.9" fill="#373435">
<text x="70.2" y="181.6">This sign may be installed:</text>
<text x="70.2" y="186.8">1. Following the removal of nonconforming ‘no U turn’ signs at signalised</text>
<text x="74.4" y="191.1">intersections (the MUTCD prohibits the use of ‘no U turn’ signs at</text>
<text x="74.4" y="195.5">signalised intersections to ensure a consistent message is conveyed to</text>
<text x="74.4" y="199.8">motorists), or</text>
<text x="70.2" y="205">2. The removal of TC1508 (superseded), or</text>
<text x="70.2" y="210.2">3. At signalised intersections where there is a known history of vehicles not</text>
<text x="74.4" y="214.6">complying with TORUM – Road Rules Regulation Section 40 (A driver</text>
<text x="28.9" y="218">Black</text>
<text x="74.4" y="218.9">must not make a U-turn at an intersection with traffic lights unless there</text>
<text x="28.9" y="226">Retroreflective yellow</text>
<text x="74.4" y="223.2">is a U-turn permitted sign at the intersection), or</text>
<text x="70.2" y="228.4">4. At signalised intersections where it is anticipated there could be a</text>
<text x="74.4" y="232.8">likelihood of non-compliance with TORUM – Road Rules Regulation</text>
<text x="28.9" y="234.8">Retroreflective red</text>
<text x="74.4" y="237.1">Section 40.</text>
</g>
<g font-size="3.5" fill="#373435">
<text x="65.9" y="161.6">A</text>
<text x="72.1" y="161.5">450</text>
<text x="74" y="156.1">a</text>
<text x="82.1" y="161.5">970</text>
<text x="84.1" y="156.1">b</text>
<text x="91.8" y="161.5">10</text>
<text x="92.9" y="156.1">c</text>
<text x="99.2" y="161.5">30</text>
<text x="100.2" y="156.1">d</text>
<text x="105.6" y="161.5">45</text>
<text x="106.6" y="156.1">e</text>
<text x="113" y="161.5">50D</text>
<text x="115.8" y="156.1">f</text>
<text x="122.4" y="161.5">30</text>
<text x="123.4" y="156.1">g</text>
<text x="129.5" y="161.5">310</text>
<text x="131.5" y="156.1">h</text>
<text x="137.5" y="161.5">300</text>
<text x="139.6" y="156.1">k</text>
<text x="146.1" y="161.5">50</text>
<text x="147.5" y="156.1">r</text>
<text x="65.9" y="166.9">B</text>
<text x="72.1" y="166.8">600</text>
<text x="81.1" y="166.8">1300</text>
<text x="91.8" y="166.8">10</text>
<text x="99.2" y="166.8">30</text>
<text x="105.6" y="166.8">60</text>
<text x="113" y="166.8">70D</text>
<text x="122.4" y="166.8">40</text>
<text x="129.5" y="166.8">410</text>
<text x="137.5" y="166.8">400</text>
<text x="146.1" y="166.8">50</text>
<text x="21.6" y="267.8">Department of Transport and Main Roads</text>
<text x="18.2" y="271.8">Infrastructure Management &amp; Delivery Division</text>
<text x="16.7" y="280.6">Designed</text>
<text x="42.7" y="280.6">Checked</text>
<text x="69.7" y="280.6">Scale</text>
<text x="98.5" y="281.3">PRINCIPAL ENGINEER</text>
<text x="154.7" y="276.2">25/08/22</text>
<text x="157.4" y="281.2">Date</text>
<text x="17" y="284.8">RH 12/20</text>
<text x="42.7" y="284.8">DJ 08/22</text>
<text x="69.7" y="285.2">Not to Scale</text>
<text x="98.5" y="284.8">(Traffic Engineering)</text>
</g>
</svg>
